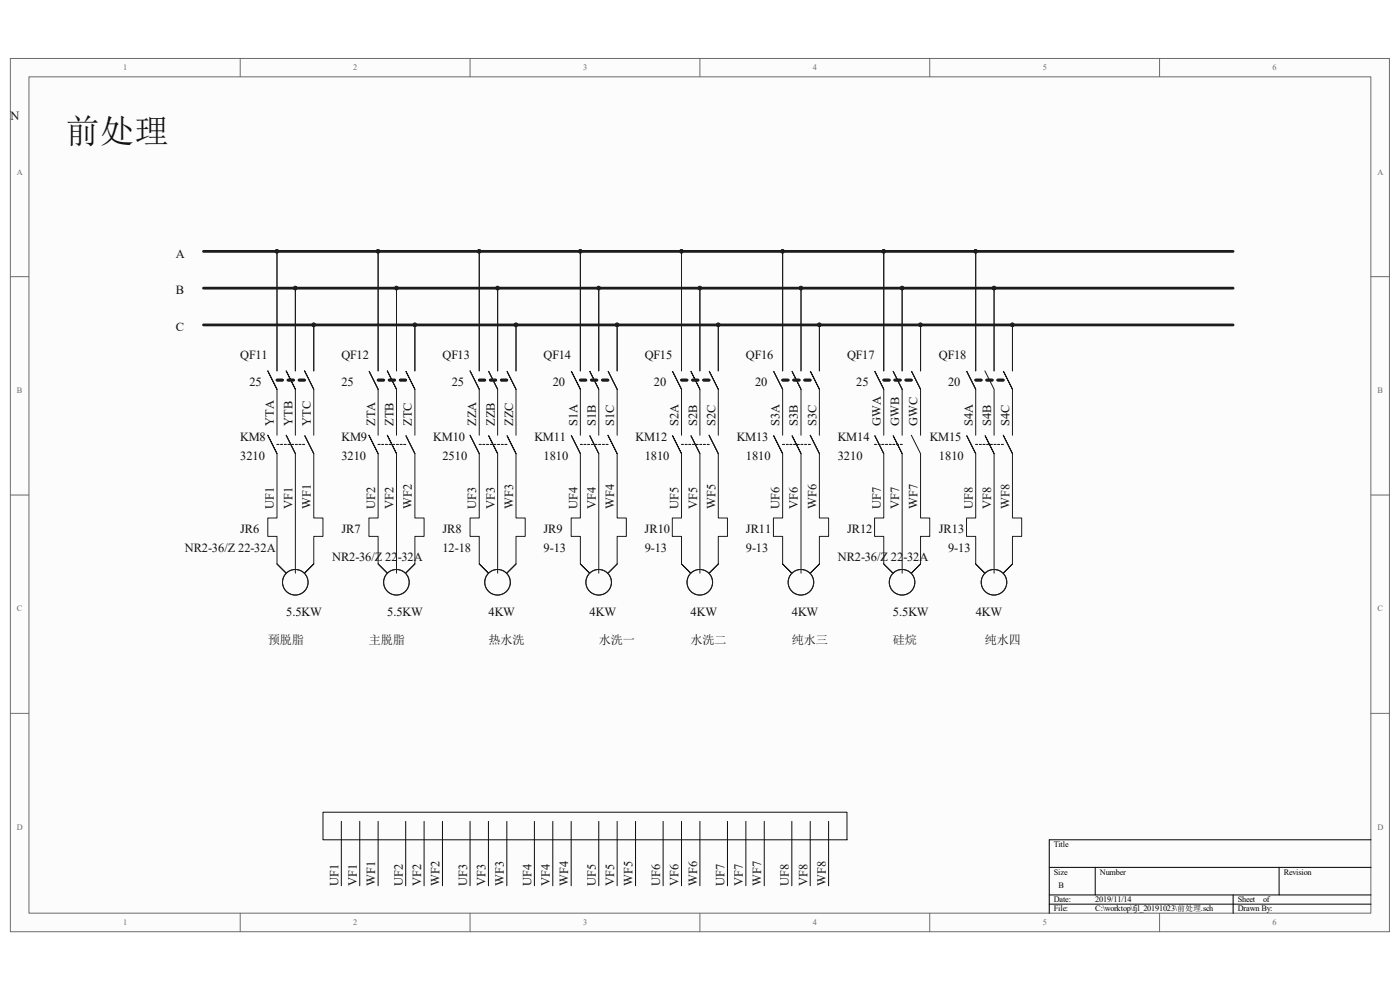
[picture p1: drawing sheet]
<svg xmlns="http://www.w3.org/2000/svg" width="297mm" height="210mm" viewBox="0 0 297 210" stroke-linecap="round" stroke-linejoin="round" font-family="sans-serif">
<path d="M2.2 12.4h292.6v185.3h-292.6z" fill="#fcfcfc"/>
<path d="M2.2 12.4h292.6v185.3h-292.6z" fill="none" stroke="#6a6a6a" stroke-width=".21"/>
<path d="M6.2 16.3h284.6v177.4h-284.6z" fill="#fcfcfc"/>
<g fill="none" stroke="#6a6a6a" stroke-width=".21">
<path d="M6.1 16.3h284.7v177.4h-284.7zM51 12.4v3.9M99.7 12.4v3.9M148.5 12.4v3.9M197.2 12.4v3.9M246 12.4v3.9M2.2 58.7h3.9M290.9 58.7h3.9M2.2 105h3.9M290.9 105h3.9M2.2 151.3h3.9M290.9 151.3h3.9"/>
<path d="M51 193.8v3.9M99.7 193.8v3.9M148.5 193.8v3.9M197.2 193.8v3.9M246 193.8v3.9"/>
</g>
<path d="M290.9 178.2h-68.3v15.6M222.6 184h68.3M222.6 189.9h68.3M222.6 191.8h68.3M232.4 184v5.9M261.6 189.9v3.9M271.4 184v5.9" fill="none" stroke="#000" stroke-width=".21"/>
<g fill="none" stroke="#0e0e0e" stroke-width=".21">
<path d="M68.5 172.3h111.2v5.9h-111.2zM72.4 174.2v13.7M76.3 174.2v13.7M80.2 174.2v13.7M86.1 174.2v13.7M90 174.2v13.7M93.9 174.2v13.7M99.7 174.2v13.7M103.6 174.2v13.7M107.5 174.2v13.7M113.4 174.2v13.7M117.3 174.2v13.7"/>
<path d="M121.2 174.2v13.7M127 174.2v13.7M130.9 174.2v13.7M134.8 174.2v13.7M140.7 174.2v13.7M144.6 174.2v13.7M148.5 174.2v13.7M154.3 174.2v13.7M158.2 174.2v13.7M162.1 174.2v13.7M168 174.2v13.7M171.9 174.2v13.7"/>
<path d="M175.8 174.2v13.7"/>
</g>
<g fill="#262626" stroke="#262626" stroke-width=".21">
<circle cx="58.7" cy="53.3" r=".37"/>
<circle cx="62.6" cy="61.1" r=".37"/>
<circle cx="66.5" cy="68.9" r=".37"/>
<circle cx="80.2" cy="53.3" r=".37"/>
<circle cx="84.1" cy="61.1" r=".37"/>
<circle cx="88" cy="68.9" r=".37"/>
<circle cx="101.7" cy="53.3" r=".37"/>
<circle cx="105.6" cy="61.1" r=".37"/>
<circle cx="109.5" cy="68.9" r=".37"/>
<circle cx="123.1" cy="53.3" r=".37"/>
<circle cx="127" cy="61.1" r=".37"/>
<circle cx="130.9" cy="68.9" r=".37"/>
<circle cx="144.6" cy="53.3" r=".37"/>
<circle cx="148.5" cy="61.1" r=".37"/>
<circle cx="152.4" cy="68.9" r=".37"/>
<circle cx="166" cy="53.3" r=".37"/>
<circle cx="169.9" cy="61.1" r=".37"/>
<circle cx="173.8" cy="68.9" r=".37"/>
<circle cx="187.5" cy="53.3" r=".37"/>
<circle cx="191.4" cy="61.1" r=".37"/>
<circle cx="195.3" cy="68.9" r=".37"/>
<circle cx="207" cy="53.3" r=".37"/>
<circle cx="210.9" cy="61.1" r=".37"/>
<circle cx="214.8" cy="68.9" r=".37"/>
</g>
<path d="M58.8 80.6h5.8M80.2 80.6h5.9M101.7 80.6h5.8M123.1 80.6h5.9M144.6 80.6h5.8M166 80.6h5.9M187.5 80.6h5.8M207 80.6h5.8" fill="none" stroke="#1c1c1c" stroke-width=".59" stroke-dasharray="1.2"/>
<g fill="none" stroke="#1c1c1c" stroke-width=".21">
<path d="M58.8 53.3v25.4M80.2 53.3v25.4M101.7 53.3v25.4M123.1 53.3v25.4M144.6 53.3v25.4M166 53.3v25.4M187.5 53.3v25.4M207 53.3v25.4M62.7 61.1v17.6M66.6 68.9v9.8M84.1 61.1v17.6M88 68.9v9.8"/>
<path d="M105.6 61.1v17.6M109.5 68.9v9.8M127 61.1v17.6M130.9 68.9v9.8M148.5 61.1v17.6M152.4 68.9v9.8M169.9 61.1v17.6M173.8 68.9v9.8M191.4 61.1v17.6M195.3 68.9v9.8M208.9 78.7l2 3.9v9.7M210.9 61.1v17.6"/>
<path d="M214.8 68.9v9.8M58.8 82.6l-2-3.9 2 3.9v9.7M58.8 96.2l-2-3.9 2 3.9v13.7h-2v3.9h2v5.8l1.9 2-1.9-2M62.7 82.6l-2-3.9 2 3.9v9.7M62.7 96.2l-2-3.9 2 3.9v25.4M66.6 82.6l-2-3.9 2 3.9v9.7M66.6 96.2l-2-3.9 2 3.9v13.7h1.9v3.9h-1.9v5.8l-2 2 2-2M80.2 82.6l-1.9-3.9 1.9 3.9v9.7M80.2 96.2l-1.9-3.9 1.9 3.9v13.7h-1.9v3.9h1.9v5.8l2 2-2-2M84.1 82.6l-1.9-3.9 1.9 3.9v9.7M84.1 96.2l-1.9-3.9 1.9 3.9v25.4M88 96.2l-1.9-3.9 1.9 3.9v13.7h2v3.9h-2v5.8l-1.9 2 1.9-2"/>
<path d="M88 82.6l-1.9-3.9 1.9 3.9v9.7M101.7 96.2l-2-3.9 2 3.9v13.7h-2v3.9h2v5.8l1.9 2-1.9-2M101.7 82.6l-2-3.9 2 3.9v9.7M105.6 82.6l-2-3.9 2 3.9v9.7M105.6 96.2l-2-3.9 2 3.9v25.4M109.5 82.6l-2-3.9 2 3.9v9.7M109.5 96.2l-2-3.9 2 3.9v13.7h1.9v3.9h-1.9v5.8l-2 2 2-2M123.1 82.6l-1.9-3.9 1.9 3.9v9.7M123.1 96.2l-1.9-3.9 1.9 3.9v13.7h-1.9v3.9h1.9v5.8l2 2-2-2M127 82.6l-1.9-3.9 1.9 3.9v9.7M127 96.2l-1.9-3.9 1.9 3.9v25.4M130.9 82.6l-1.9-3.9 1.9 3.9v9.7"/>
<path d="M130.9 96.2l-1.9-3.9 1.9 3.9v13.7h2v3.9h-2v5.8l-1.9 2 1.9-2M144.6 82.6l-2-3.9 2 3.9v9.7M144.6 96.2l-2-3.9 2 3.9v13.7h-2v3.9h2v5.8l1.9 2-1.9-2M148.5 82.6l-2-3.9 2 3.9v9.7M148.5 96.2l-2-3.9 2 3.9v25.4M152.4 82.6l-2-3.9 2 3.9v9.7M152.4 96.2l-2-3.9 2 3.9v13.7h1.9v3.9h-1.9v5.8l-2 2 2-2M166 96.2l-1.9-3.9 1.9 3.9v13.7h-1.9v3.9h1.9v5.8l2 2-2-2M166 82.6l-1.9-3.9 1.9 3.9v9.7M169.9 82.6l-1.9-3.9 1.9 3.9v9.7M169.9 96.2l-1.9-3.9 1.9 3.9v25.4M173.8 82.6l-1.9-3.9 1.9 3.9v9.7"/>
<path d="M173.8 96.2l-1.9-3.9 1.9 3.9v13.7h2v3.9h-2v5.8l-1.9 2 1.9-2M187.5 82.6l-2-3.9 2 3.9v9.7M187.5 96.2l-2-3.9 2 3.9v13.7h-2v3.9h2v5.8l1.9 2-1.9-2M191.4 82.6l-2-3.9 2 3.9v9.7M191.4 96.2l-2-3.9 2 3.9v25.4M193.3 92.3l2 3.9v13.7h1.9v3.9h-1.9v5.8l-2 2 2-2M195.3 82.6l-2-3.9 2 3.9v9.7M207 96.2l-2-3.9 2 3.9v13.7h-2v3.9h2v5.8l1.9 2-1.9-2M207 82.6l-2-3.9 2 3.9v9.7M210.9 96.2l-2-3.9 2 3.9v25.4M214.8 96.2l-2-3.9 2 3.9v13.7h1.9v3.9h-1.9v5.8l-2 2 2-2M214.8 82.6l-2-3.9 2 3.9v9.7"/>
<circle cx="62.6" cy="123.5" r="2.71"/>
<circle cx="84.1" cy="123.5" r="2.71"/>
<circle cx="105.6" cy="123.5" r="2.71"/>
<circle cx="127" cy="123.5" r="2.71"/>
<circle cx="148.5" cy="123.5" r="2.71"/>
<circle cx="169.9" cy="123.5" r="2.71"/>
<circle cx="191.4" cy="123.5" r="2.71"/>
<circle cx="210.9" cy="123.5" r="2.71"/>
</g>
<path d="M58.8 94.3h5.8M80.2 94.3h5.9M101.7 94.3h5.8M123.1 94.3h5.9M144.6 94.3h5.8M166 94.3h5.9M185.5 94.3h5.9M207 94.3h5.8" fill="none" stroke="#1c1c1c" stroke-width=".21" stroke-dasharray=".4 .4"/>
<path d="M43.2 53.3h218.4M43.2 61.1h218.4M43.2 68.9h218.4" fill="none" stroke="#1c1c1c" stroke-width=".59"/>
<text font-size="7.3" fill="#0e0e0e" x="13.9" y="30.3">前处理</text>
<g font-size="2.6" fill="#0e0e0e">
<text x="2.2" y="25.4">N</text>
<text x="37.3" y="54.7">A</text>
<text x="37.3" y="62.4">B</text>
<text x="37.3" y="70.2">C</text>
<text x="51" y="76.1">QF11</text>
<text x="72.4" y="76.1">QF12</text>
<text x="93.8" y="76.1">QF13</text>
<text x="115.3" y="76.1">QF14</text>
<text x="136.8" y="76.1">QF15</text>
<text x="158.2" y="76.1">QF16</text>
<text x="179.7" y="76.1">QF17</text>
<text x="199.2" y="76.1">QF18</text>
<text x="52.9" y="82">25</text>
<text x="72.4" y="82">25</text>
<text x="95.8" y="82">25</text>
<text x="117.3" y="82">20</text>
<text x="138.7" y="82">20</text>
<text x="160.2" y="82">20</text>
<text x="181.7" y="82">25</text>
<text x="201.1" y="82">20</text>
<text x="51" y="93.6">KM8</text>
<text x="58.1" y="90.4" transform="rotate(-90 58.1 90.4)">YTA</text>
<text x="62" y="90.4" transform="rotate(-90 62 90.4)">YTB</text>
<text x="66" y="90.4" transform="rotate(-90 66 90.4)">YTC</text>
<text x="72.4" y="93.6">KM9</text>
<text x="79.6" y="90.4" transform="rotate(-90 79.6 90.4)">ZTA</text>
<text x="83.5" y="90.4" transform="rotate(-90 83.5 90.4)">ZTB</text>
<text x="87.4" y="90.4" transform="rotate(-90 87.4 90.4)">ZTC</text>
<text x="91.9" y="93.6">KM10</text>
<text x="101.1" y="90.4" transform="rotate(-90 101.1 90.4)">ZZA</text>
<text x="104.9" y="90.4" transform="rotate(-90 104.9 90.4)">ZZB</text>
<text x="108.8" y="90.4" transform="rotate(-90 108.8 90.4)">ZZC</text>
<text x="113.4" y="93.6">KM11</text>
<text x="122.5" y="90.4" transform="rotate(-90 122.5 90.4)">S1A</text>
<text x="126.4" y="90.4" transform="rotate(-90 126.4 90.4)">S1B</text>
<text x="130.3" y="90.4" transform="rotate(-90 130.3 90.4)">S1C</text>
<text x="134.8" y="93.6">KM12</text>
<text x="143.9" y="90.4" transform="rotate(-90 143.9 90.4)">S2A</text>
<text x="147.9" y="90.4" transform="rotate(-90 147.9 90.4)">S2B</text>
<text x="151.8" y="90.4" transform="rotate(-90 151.8 90.4)">S2C</text>
<text x="156.3" y="93.6">KM13</text>
<text x="165.4" y="90.4" transform="rotate(-90 165.4 90.4)">S3A</text>
<text x="169.3" y="90.4" transform="rotate(-90 169.3 90.4)">S3B</text>
<text x="173.2" y="90.4" transform="rotate(-90 173.2 90.4)">S3C</text>
<text x="177.8" y="93.6">KM14</text>
<text x="186.9" y="90.4" transform="rotate(-90 186.9 90.4)">GWA</text>
<text x="190.8" y="90.4" transform="rotate(-90 190.8 90.4)">GWB</text>
<text x="194.7" y="90.4" transform="rotate(-90 194.7 90.4)">GWC</text>
<text x="197.2" y="93.6">KM15</text>
<text x="206.4" y="90.4" transform="rotate(-90 206.4 90.4)">S4A</text>
<text x="210.3" y="90.4" transform="rotate(-90 210.3 90.4)">S4B</text>
<text x="214.2" y="90.4" transform="rotate(-90 214.2 90.4)">S4C</text>
<text x="51" y="97.5">3210</text>
<text x="72.4" y="97.5">3210</text>
<text x="93.9" y="97.5">2510</text>
<text x="115.3" y="97.5">1810</text>
<text x="136.8" y="97.5">1810</text>
<text x="158.2" y="97.5">1810</text>
<text x="177.8" y="97.5">3210</text>
<text x="199.2" y="97.5">1810</text>
<text x="58.1" y="107.9" transform="rotate(-90 58.1 107.9)">UF1</text>
<text x="62" y="107.9" transform="rotate(-90 62 107.9)">VF1</text>
<text x="66" y="107.9" transform="rotate(-90 66 107.9)">WF1</text>
<text x="79.6" y="107.9" transform="rotate(-90 79.6 107.9)">UF2</text>
<text x="83.5" y="107.9" transform="rotate(-90 83.5 107.9)">VF2</text>
<text x="87.4" y="107.9" transform="rotate(-90 87.4 107.9)">WF2</text>
<text x="101.1" y="107.9" transform="rotate(-90 101.1 107.9)">UF3</text>
<text x="104.9" y="107.9" transform="rotate(-90 104.9 107.9)">VF3</text>
<text x="108.8" y="107.9" transform="rotate(-90 108.8 107.9)">WF3</text>
<text x="122.5" y="107.9" transform="rotate(-90 122.5 107.9)">UF4</text>
<text x="126.4" y="107.9" transform="rotate(-90 126.4 107.9)">VF4</text>
<text x="130.3" y="107.9" transform="rotate(-90 130.3 107.9)">WF4</text>
<text x="143.9" y="107.9" transform="rotate(-90 143.9 107.9)">UF5</text>
<text x="147.9" y="107.9" transform="rotate(-90 147.9 107.9)">VF5</text>
<text x="151.8" y="107.9" transform="rotate(-90 151.8 107.9)">WF5</text>
<text x="165.4" y="107.9" transform="rotate(-90 165.4 107.9)">UF6</text>
<text x="169.3" y="107.9" transform="rotate(-90 169.3 107.9)">VF6</text>
<text x="173.2" y="107.9" transform="rotate(-90 173.2 107.9)">WF6</text>
<text x="186.9" y="107.9" transform="rotate(-90 186.9 107.9)">UF7</text>
<text x="190.8" y="107.9" transform="rotate(-90 190.8 107.9)">VF7</text>
<text x="194.7" y="107.9" transform="rotate(-90 194.7 107.9)">WF7</text>
<text x="206.4" y="107.9" transform="rotate(-90 206.4 107.9)">UF8</text>
<text x="210.3" y="107.9" transform="rotate(-90 210.3 107.9)">VF8</text>
<text x="214.2" y="107.9" transform="rotate(-90 214.2 107.9)">WF8</text>
<text x="51" y="113.2">JR6</text>
<text x="72.4" y="113.2">JR7</text>
<text x="93.8" y="113.2">JR8</text>
<text x="115.3" y="113.2">JR9</text>
<text x="136.8" y="113.2">JR10</text>
<text x="158.2" y="113.2">JR11</text>
<text x="179.7" y="113.2">JR12</text>
<text x="199.2" y="113.2">JR13</text>
<text x="39.2" y="117.1">NR2-36/Z 22-32A</text>
<text x="70.5" y="119">NR2-36/Z 22-32A</text>
<text x="93.9" y="117.1">12-18</text>
<text x="115.3" y="117.1">9-13</text>
<text x="136.8" y="117.1">9-13</text>
<text x="158.2" y="117.1">9-13</text>
<text x="177.8" y="119">NR2-36/Z 22-32A</text>
<text x="201.1" y="117.1">9-13</text>
<text x="60.7" y="130.7">5.5KW</text>
<text x="82.2" y="130.7">5.5KW</text>
<text x="103.6" y="130.7">4KW</text>
<text x="125.1" y="130.7">4KW</text>
<text x="146.5" y="130.7">4KW</text>
<text x="168" y="130.7">4KW</text>
<text x="189.4" y="130.7">5.5KW</text>
<text x="207" y="130.7">4KW</text>
<text x="56.8" y="136.6">预脱脂</text>
<text x="78.3" y="136.6">主脱脂</text>
<text x="103.6" y="136.6">热水洗</text>
<text x="127" y="136.6">水洗一</text>
<text x="146.5" y="136.6">水洗二</text>
<text x="168" y="136.6">纯水三</text>
<text x="189.4" y="136.6">硅烷</text>
<text x="209" y="136.6">纯水四</text>
<text x="71.8" y="187.9" transform="rotate(-90 71.8 187.9)">UF1</text>
<text x="75.7" y="187.9" transform="rotate(-90 75.7 187.9)">VF1</text>
<text x="79.6" y="187.9" transform="rotate(-90 79.6 187.9)">WF1</text>
<text x="85.4" y="187.9" transform="rotate(-90 85.4 187.9)">UF2</text>
<text x="89.3" y="187.9" transform="rotate(-90 89.3 187.9)">VF2</text>
<text x="93.3" y="187.9" transform="rotate(-90 93.3 187.9)">WF2</text>
<text x="99.1" y="187.9" transform="rotate(-90 99.1 187.9)">UF3</text>
<text x="103" y="187.9" transform="rotate(-90 103 187.9)">VF3</text>
<text x="106.9" y="187.9" transform="rotate(-90 106.9 187.9)">WF3</text>
<text x="112.7" y="187.9" transform="rotate(-90 112.7 187.9)">UF4</text>
<text x="116.6" y="187.9" transform="rotate(-90 116.6 187.9)">VF4</text>
<text x="120.6" y="187.9" transform="rotate(-90 120.6 187.9)">WF4</text>
<text x="126.4" y="187.9" transform="rotate(-90 126.4 187.9)">UF5</text>
<text x="130.3" y="187.9" transform="rotate(-90 130.3 187.9)">VF5</text>
<text x="134.2" y="187.9" transform="rotate(-90 134.2 187.9)">WF5</text>
<text x="140" y="187.9" transform="rotate(-90 140 187.9)">UF6</text>
<text x="143.9" y="187.9" transform="rotate(-90 143.9 187.9)">VF6</text>
<text x="147.9" y="187.9" transform="rotate(-90 147.9 187.9)">WF6</text>
<text x="153.7" y="187.9" transform="rotate(-90 153.7 187.9)">UF7</text>
<text x="157.6" y="187.9" transform="rotate(-90 157.6 187.9)">VF7</text>
<text x="161.5" y="187.9" transform="rotate(-90 161.5 187.9)">WF7</text>
<text x="167.3" y="187.9" transform="rotate(-90 167.3 187.9)">UF8</text>
<text x="171.3" y="187.9" transform="rotate(-90 171.3 187.9)">VF8</text>
<text x="175.2" y="187.9" transform="rotate(-90 175.2 187.9)">WF8</text>
</g>
<g font-size="1.8" fill="#696969">
<text x="26.2" y="14.9">1</text>
<text x="74.9" y="14.9">2</text>
<text x="123.7" y="14.9">3</text>
<text x="172.5" y="14.9">4</text>
<text x="221.2" y="14.9">5</text>
<text x="270" y="14.9">6</text>
<text x="3.6" y="37">A</text>
<text x="292.2" y="37">A</text>
<text x="3.6" y="83.4">B</text>
<text x="292.3" y="83.4">B</text>
<text x="3.6" y="129.7">C</text>
<text x="292.3" y="129.7">C</text>
<text x="3.6" y="176">D</text>
<text x="292.2" y="176">D</text>
<text x="26.2" y="196.3">1</text>
<text x="74.9" y="196.3">2</text>
<text x="123.7" y="196.3">3</text>
<text x="172.5" y="196.3">4</text>
<text x="221.2" y="196.3">5</text>
<text x="270" y="196.3">6</text>
</g>
<g font-size="1.8">
<text x="223.6" y="179.7">Title</text>
<text x="223.6" y="185.5">Size</text>
<text x="233.3" y="185.5">Number</text>
<text x="272.3" y="185.5">Revision</text>
<text x="223.6" y="191.4">Date:</text>
<text x="224.5" y="188.5">B</text>
<text x="232.4" y="191.4">2019/11/14</text>
<text x="262.6" y="191.4">Sheet</text>
<text x="268" y="191.4">of</text>
<text x="223.6" y="193.3">File:</text>
<text x="232.4" y="193.3">C:\worktop\fjl_20191023\前处理.sch</text>
<text x="262.6" y="193.3">Drawn By:</text>
</g>
</svg>
